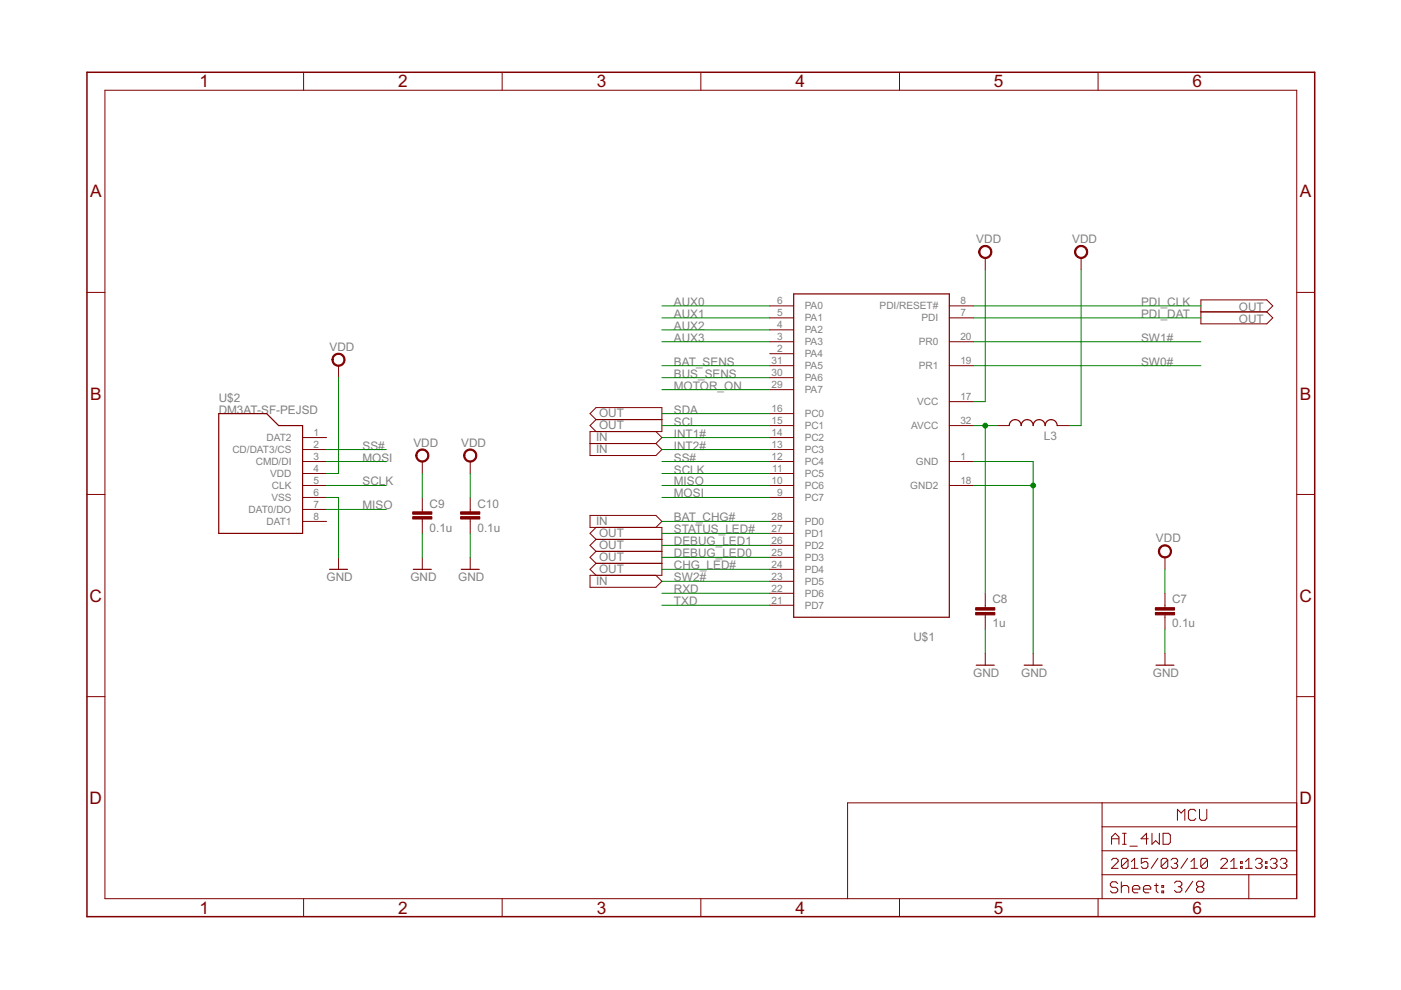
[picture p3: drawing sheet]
<svg xmlns="http://www.w3.org/2000/svg" width="297mm" height="210mm" viewBox="0 0 297 210" stroke-linecap="round" stroke-linejoin="round" font-family="sans-serif">
<g fill="none" stroke="#800000" stroke-width=".21">
<path d="M22.2 19.1h252.7v171.4h-252.7zM64.4 15.3v3.8M106.5 15.3v3.8M148.6 15.3v3.8M190.7 15.3v3.8M232.8 15.3v3.8M208.9 54.7v2.5M229.2 54.7v2.5M18.4 62h3.8M71.8 77.5v2.6M163.2 64.9h5.1M163.2 67.4h5.1"/>
<path d="M163.2 69.9h5.1M163.2 72.5h5.1M163.2 75h5.1M163.2 77.5h5.1M201.3 64.9h5.1M201.3 67.4h5.1M201.3 72.5h5.1M201.3 77.5h5.1M254.6 63.6h14l1.3 1.3-1.3 1.2 1.3 1.3-1.3 1.3h-14zM254.6 66.1h14M274.9 62h3.8M64.2 92.8h5"/>
<path d="M64.2 95.3h5M64.2 97.9h5M89.5 97.9v2.5M99.7 97.9v2.5M125.1 94h14M126.4 89l-1.3-1.3 1.3-1.3h13.9v5.1h-15.2v5.1h14l1.2-1.3-1.2-1.3M126.4 89h13.9M126.4 89l-1.3 1.2 1.3 1.3M139.1 91.5l1.2 1.3-1.2 1.2M163.2 80.1h5.1M163.2 82.6h5.1M163.2 87.7h5.1"/>
<path d="M163.2 90.2h5.1M163.2 92.8h5.1M163.2 95.3h5.1M163.2 97.9h5.1M201.3 90.2h5.1M201.3 97.9h5.1M201.3 85.2h5.1M211.4 90.2h2.6M224.1 90.2h2.6M18.4 104.8h3.8M64.2 100.4h5M64.2 102.9h5"/>
<path d="M64.2 105.5h5M64.2 110.6h5M64.2 108h5M71.8 118.2v2.5M89.5 105.5v3M89.5 110v3.1M89.5 118.2v2.5M99.7 105.5v3M99.7 110v3.1M99.7 118.2v2.5M126.4 116.9l-1.3 1.3 1.3 1.2M126.4 119.4h13.9"/>
<path d="M126.4 116.9h13.9M126.4 111.8l-1.3 1.3 1.3 1.3M126.4 114.4h13.9M126.4 114.4l-1.3 1.2 1.3 1.3M126.4 119.4l-1.3 1.3 1.3 1.3M139.1 111.8l1.2-1.2-1.2-1.3h-14v2.5h15.2v10.2h-15.2v2.5h14l1.2-1.2-1.2-1.3M163.2 100.4h5.1M163.2 102.9h5.1M163.2 105.5h5.1M163.2 110.6h5.1M163.2 113.1h5.1M163.2 115.6h5.1"/>
<path d="M163.2 118.2h5.1M201.3 102.9h5.1M247 118.2v2.5M274.9 104.8h3.8M163.2 120.7h5.1M163.2 123.3h5.1M163.2 125.8h5.1M163.2 128.3h5.1M208.9 125.8v3M208.9 130.4v3M208.9 138.5v2.5M219.1 138.5v2.5"/>
<path d="M247 125.8v3M247 130.4v3M247 138.5v2.5M18.4 147.7h3.8M274.9 147.7h3.8M233.7 170.2v20.3M233.7 175.3h41.2M235.7 179v-1.5l.8-.8 .7 .8v1.5M235.7 177.8h1.5M238 179h.8M238 176.7h.8M238.4 176.7v2.3"/>
<path d="M239.6 179.4h1.5M243.5 177.8h-1.6l1.2-1.1v2.3M244.2 176.7v2.3l.8-.8 .8 .8v-2.3M246.6 176.7h1.2l.3 .4v1.5l-.3 .4h-1.2zM249.6 173.9v-2.3l.8 .8 .8-.8v2.3M253.5 172l-.3-.4h-.8l-.4 .4v1.5l.4 .4h.8l.3-.4M254.3 171.6v1.9l.4 .4h.8l.4-.4v-1.9M274.9 170.2h-95.2v20.3M64.4 190.5v3.9M106.5 190.5v3.9M148.6 190.5v3.9M190.7 190.5v3.9"/>
<path d="M232.8 190.5v3.9M233.7 185.5h41.2M233.7 180.4h41.2M235.6 182.4l.4-.4h.7l.4 .4v.3l-1.5 1.4h1.5M237 187.3l-.4-.3h-.8l-.4 .3v.4l.4 .4h.8l.4 .4v.4l-.4 .4h-.8l-.4-.4M237.7 187v2.3M237.7 188.1l.4-.4h.8l.4 .4v1.2M239.2 182.4v1.3l-.4 .4h-.7l-.3-.4M239.2 182.4l-.4-.4h-.7l-.3 .4v1.3M239.2 182.4l-1.4 1.3M239.9 184.1h1.4M239.9 182.7l.7-.7v2.1"/>
<path d="M240.1 188.5h1.6v-.4l-.4-.4h-.8l-.4 .4v.8l.4 .4h.8M242.4 188.5h1.6v-.4l-.4-.4h-.8l-.4 .4v.8l.4 .4h.8M243.4 182h-1.4v1l.7-.3h.3l.4 .3v.7l-.4 .4h-.7l-.3-.4M244.8 187.7h.8M245.2 187.3v1.6l.4 .4M245.5 182l-1.4 2.1M246.3 187.7h.4v.4h-.4zM246.3 188.9h.4v.4h-.4zM247.6 182.4v1.3l-.4 .4h-.7l-.3-.4M247.6 182.4l-.4-.4h-.7l-.3 .4v1.3M247.6 182.4l-1.4 1.3M248.3 182.4l.3-.4h.7l.4 .4v.3l-.4 .3"/>
<path d="M249 183h.3M249 187.2l.4-.4h.8l.4 .4v.4l-.4 .4M249.3 183l.4 .4v.3l-.4 .4h-.7l-.3-.4M249.8 188h.4M250.2 188l.4 .4v.4l-.4 .4h-.8l-.4-.4M251.8 182l-1.4 2.1M252.5 184.1h1.4M252.5 182.7l.7-.7v2.1M252.9 186.8l-1.6 2.4M254.1 188l-.4-.4v-.4l.4-.4h.7l.4 .4v.4l-.4 .4M254.1 188h.7M254.1 188l-.4 .4v.4l.4 .4h.7l.4-.4v-.4l-.4-.4"/>
<path d="M256 182.4v1.3l-.3 .4h-.7l-.4-.4M256 182.4l-.3-.4h-.7l-.4 .4v1.3M256 182.4l-1.4 1.3M258.8 182.4l.4-.4h.7l.3 .4v.3l-1.4 1.4h1.4M260.9 184.1h1.4M260.9 182.7l.7-.7v2.1M263 183.7h.4v.4h-.4zM263 182.7h.4v.3h-.4zM264.1 182.7l.7-.7v2.1M264.1 184.1h1.4M264.8 185.5v5M266.2 182.4l.3-.4h.7l.4 .4v.3l-.4 .3"/>
<path d="M266.9 183h.3M267.2 183l.4 .4v.3l-.4 .4h-.7l-.3-.4M268.3 183.7h.3v.4h-.3zM268.3 182.7h.3v.3h-.3zM269.3 182.4l.4-.4h.7l.3 .4v.3l-.3 .3M270 183h.4M270.4 183l.3 .4v.3l-.3 .4h-.7l-.4-.4M271.4 182.4l.4-.4h.7l.3 .4v.3l-.3 .3M272.1 183h.4M272.5 183l.3 .4v.3l-.3 .4h-.7l-.4-.4"/>
</g>
<path d="M18.4 15.3h260.3v179.1h-260.3z" fill="none" stroke="#800000" stroke-width=".32"/>
<path d="M168.3 62.3h33v68.6h-33zM46.4 87.7h10.1l2.6 2.5h5.1v22.9h-17.8zM214 90.2a1.27 1.27 0 0 1 1.2-1.2 1.27 1.27 0 0 1 1.3 1.2 1.27 1.27 0 0 1 1.3-1.2 1.27 1.27 0 0 1 1.3 1.2 1.27 1.27 0 0 1 1.2-1.2 1.27 1.27 0 0 1 1.3 1.2 1.27 1.27 0 0 1 1.3-1.2 1.27 1.27 0 0 1 1.2 1.2M69.9 120.7h3.8M87.6 120.7h3.8M97.8 120.7h3.8M207 141h3.8M217.1 141h3.9M245.1 141h3.8" fill="none" stroke="#800000" stroke-width=".25"/>
<g fill="#800000" stroke="#800000" stroke-width=".21">
<path d="M207.9 52.5a1.4 1.4 0 0 1 2.2 .2 1.4 1.4 0 0 1-.8 2.1 1.4 1.4 0 0 1-1.8-1.4h.3a1.15 1.15 0 0 1 1.6-1.1 1.15 1.15 0 0 1 .2 2 1.15 1.15 0 0 1-1.8-.6v-.3h-.3z" fill-rule="evenodd"/>
<path d="M70.7 75.3a1.4 1.4 0 0 1 2.3 .2 1.4 1.4 0 0 1-.8 2.1 1.4 1.4 0 0 1-1.8-1.3h.2a1.14 1.14 0 0 1 1.7-1 1.14 1.14 0 0 1 .2 1.9 1.14 1.14 0 0 1-1.8-.6l-.1-.3h-.2z" fill-rule="evenodd"/>
<path d="M246 116a1.39 1.39 0 0 1 2.2 .2 1.39 1.39 0 0 1-.8 2 1.39 1.39 0 0 1-1.8-1.3h.3a1.15 1.15 0 0 1 1.6-1.1 1.15 1.15 0 0 1 .2 1.9 1.15 1.15 0 0 1-1.8-.5v-.3h-.3z" fill-rule="evenodd"/>
<path d="M88.5 95.6a1.4 1.4 0 0 1 2.2 .3 1.4 1.4 0 0 1-.8 2 1.4 1.4 0 0 1-1.8-1.3h.3a1.15 1.15 0 0 1 1.6-1.1 1.15 1.15 0 0 1 .3 1.9 1.15 1.15 0 0 1-1.9-.5v-.3h-.3z" fill-rule="evenodd"/>
<path d="M98.7 95.6a1.4 1.4 0 0 1 2.2 .3 1.4 1.4 0 0 1-.8 2 1.4 1.4 0 0 1-1.8-1.3h.3a1.15 1.15 0 0 1 1.6-1.1 1.15 1.15 0 0 1 .2 1.9 1.15 1.15 0 0 1-1.8-.5v-.3h-.3z" fill-rule="evenodd"/>
<path d="M228.2 52.5a1.4 1.4 0 0 1 2.2 .2 1.4 1.4 0 0 1-.8 2.1 1.4 1.4 0 0 1-1.8-1.4h.3a1.15 1.15 0 0 1 1.6-1.1 1.15 1.15 0 0 1 .3 2 1.15 1.15 0 0 1-1.9-.6v-.3h-.3z" fill-rule="evenodd"/>
</g>
<g fill="#800000" stroke="#800000" stroke-width=".21">
<path d="M245 129.9h4v.5h-4z"/>
<path d="M245 128.8h4v.5h-4z"/>
<path d="M206.9 129.9h4v.5h-4z"/>
<path d="M206.9 128.8h4v.5h-4z"/>
<path d="M87.5 109.5h4.1v.5h-4.1z"/>
<path d="M87.5 108.5h4.1v.5h-4.1z"/>
<path d="M97.7 109.5h4v.5h-4z"/>
<path d="M97.7 108.5h4v.5h-4z"/>
</g>
<g fill="none" stroke="#008000" stroke-width=".21">
<path d="M208.9 57.2v28h-2.5M229.2 57.2v33h-2.5M140.3 64.9h22.9M140.3 67.4h22.9M140.3 72.5h22.9M140.3 69.9h22.9M140.3 77.5h22.9M206.4 64.9h48.2M206.4 67.4h48.2M206.4 72.5h48.2M206.4 77.5h48.2M69.2 97.9h12.7"/>
<path d="M69.2 95.3h12.7M71.8 80.1v20.3h-2.6M140.3 90.2h22.9M140.3 87.7h22.9M140.3 97.9h22.9M140.3 95.3h22.9M140.3 92.8h22.9M140.3 82.6h22.9M140.3 80.1h22.9M206.4 90.2h5M206.4 97.9h12.7v40.6M208.9 90.2v35.6"/>
<path d="M69.2 105.5h2.6v12.7M69.2 102.9h12.7M69.2 108h12.7M89.5 100.4v5.1M89.5 113.1v5.1M99.7 100.4v5.1M99.7 113.1v5.1M140.3 100.4h22.9M140.3 102.9h22.9M140.3 105.5h22.9M140.3 110.6h22.9M140.3 113.1h22.9"/>
<path d="M140.3 115.6h22.9M140.3 118.2h22.9M206.4 102.9h12.7M140.3 120.7h22.9M140.3 125.8h22.9M140.3 128.3h22.9M140.3 123.3h22.9M208.9 133.4v5.1M247 120.7v5.1M247 133.4v5.1"/>
</g>
<g fill="#008000" stroke="#008000" stroke-width=".21">
<circle cx="219.1" cy="102.9" r=".51"/>
<circle cx="208.9" cy="90.2" r=".51"/>
</g>
<g font-size="4.1" fill="#800000">
<text x="42.3" y="18.5">1</text>
<text x="84.4" y="18.5">2</text>
<text x="126.5" y="18.5">3</text>
<text x="168.6" y="18.5">4</text>
<text x="210.7" y="18.5">5</text>
<text x="252.9" y="18.5">6</text>
<text x="19.1" y="41.9">A</text>
<text x="275.6" y="41.9">A</text>
<text x="19.1" y="84.7">B</text>
<text x="275.6" y="84.7">B</text>
<text x="19" y="127.6">C</text>
<text x="275.5" y="127.6">C</text>
<text x="19" y="170.4">D</text>
<text x="275.5" y="170.4">D</text>
<text x="42.3" y="193.7">1</text>
<text x="84.4" y="193.7">2</text>
<text x="126.5" y="193.7">3</text>
<text x="168.6" y="193.7">4</text>
<text x="210.7" y="193.7">5</text>
<text x="252.9" y="193.7">6</text>
</g>
<g font-size="2.8" fill="#808080">
<text x="207" y="51.5">VDD</text>
<text x="227.3" y="51.5">VDD</text>
<text x="142.9" y="64.8">AUX0</text>
<text x="241.9" y="64.8">PDI_CLK</text>
<text x="262.7" y="65.9">OUT</text>
<text x="142.9" y="67.4">AUX1</text>
<text x="142.9" y="69.9">AUX2</text>
<text x="241.9" y="67.4">PDI_DAT</text>
<text x="262.7" y="68.4">OUT</text>
<text x="69.9" y="74.4">VDD</text>
<text x="142.9" y="72.5">AUX3</text>
<text x="142.9" y="77.5">BAT_SENS</text>
<text x="241.9" y="72.5">SW1#</text>
<text x="241.9" y="77.5">SW0#</text>
<text x="142.9" y="82.6">MOTOR_ON</text>
<text x="142.9" y="80.1">BUS_SENS</text>
<text x="46.4" y="87.7">DM3AT-SF-PEJSD</text>
<text x="46.4" y="85.2">U$2</text>
<text x="127" y="88.5">OUT</text>
<text x="142.9" y="87.7">SDA</text>
<text x="76.8" y="95.3">SS#</text>
<text x="87.6" y="94.7">VDD</text>
<text x="97.8" y="94.7">VDD</text>
<text x="126.4" y="93.5">IN</text>
<text x="127" y="91">OUT</text>
<text x="142.9" y="90.2">SCL</text>
<text x="142.9" y="92.8">INT1#</text>
<text x="142.9" y="95.3">INT2#</text>
<text x="221.3" y="93.3">L3</text>
<text x="76.8" y="97.9">MOSI</text>
<text x="126.4" y="96.1">IN</text>
<text x="142.9" y="97.9">SS#</text>
<text x="142.9" y="100.4">SCLK</text>
<text x="76.8" y="102.9">SCLK</text>
<text x="91.1" y="107.6">C9</text>
<text x="101.2" y="107.6">C10</text>
<text x="142.9" y="102.9">MISO</text>
<text x="142.9" y="105.5">MOSI</text>
<text x="76.8" y="108">MISO</text>
<text x="91.1" y="112.7">0.1u</text>
<text x="101.2" y="112.7">0.1u</text>
<text x="126.4" y="111.3">IN</text>
<text x="127" y="113.9">OUT</text>
<text x="142.9" y="110.6">BAT_CHG#</text>
<text x="142.9" y="113.1">STATUS_LED#</text>
<text x="127" y="118.9">OUT</text>
<text x="127" y="116.4">OUT</text>
<text x="142.9" y="115.6">DEBUG_LED1</text>
<text x="142.9" y="118.2">DEBUG_LED0</text>
<text x="245.1" y="115">VDD</text>
<text x="69.2" y="123.3">GND</text>
<text x="87" y="123.3">GND</text>
<text x="97.2" y="123.3">GND</text>
<text x="126.4" y="124">IN</text>
<text x="127" y="121.5">OUT</text>
<text x="142.9" y="120.7">CHG_LED#</text>
<text x="142.9" y="125.8">RXD</text>
<text x="142.9" y="123.3">SW2#</text>
<text x="142.9" y="128.3">TXD</text>
<text x="210.4" y="127.9">C8</text>
<text x="248.5" y="127.9">C7</text>
<text x="193.7" y="135.9">U$1</text>
<text x="210.4" y="133">1u</text>
<text x="248.5" y="133">0.1u</text>
<text x="206.4" y="143.6">GND</text>
<text x="216.5" y="143.6">GND</text>
<text x="244.5" y="143.6">GND</text>
</g>
<g font-size="2.4" fill="#808080">
<text x="164.7" y="64.5">6</text>
<text x="170.6" y="65.6">PA0</text>
<text x="186.5" y="65.6">PDI/RESET#</text>
<text x="203.6" y="64.5">8</text>
<text x="164.7" y="67">5</text>
<text x="164.7" y="69.6">4</text>
<text x="170.6" y="68.1">PA1</text>
<text x="170.6" y="70.7">PA2</text>
<text x="195.4" y="68.1">PDI</text>
<text x="203.6" y="67">7</text>
<text x="163.6" y="77.2">31</text>
<text x="164.7" y="72.1">3</text>
<text x="164.7" y="74.6">2</text>
<text x="170.6" y="73.2">PA3</text>
<text x="170.6" y="75.8">PA4</text>
<text x="194.8" y="73.2">PR0</text>
<text x="203.6" y="72.1">20</text>
<text x="203.6" y="77.2">19</text>
<text x="163.6" y="79.7">30</text>
<text x="163.6" y="82.3">29</text>
<text x="170.6" y="78.3">PA5</text>
<text x="170.6" y="80.8">PA6</text>
<text x="170.6" y="83.4">PA7</text>
<text x="194.8" y="78.3">PR1</text>
<text x="163.6" y="87.3">16</text>
<text x="163.6" y="89.9">15</text>
<text x="170.6" y="88.5">PC0</text>
<text x="194.4" y="85.9">VCC</text>
<text x="203.6" y="84.8">17</text>
<text x="203.6" y="89.9">32</text>
<text x="56.5" y="93.5">DAT2</text>
<text x="66.5" y="92.4">1</text>
<text x="66.5" y="95">2</text>
<text x="163.6" y="92.4">14</text>
<text x="163.6" y="95">13</text>
<text x="170.6" y="91">PC1</text>
<text x="170.6" y="93.5">PC2</text>
<text x="193.2" y="91">AVCC</text>
<text x="49.3" y="96.1">CD/DAT3/CS</text>
<text x="54.2" y="98.6">CMD/DI</text>
<text x="57.3" y="101.2">VDD</text>
<text x="66.5" y="97.5">3</text>
<text x="66.5" y="100">4</text>
<text x="163.6" y="97.5">12</text>
<text x="163.7" y="100">11</text>
<text x="170.6" y="96.1">PC3</text>
<text x="170.6" y="98.6">PC4</text>
<text x="170.6" y="101.2">PC5</text>
<text x="194.2" y="98.6">GND</text>
<text x="203.6" y="97.5">1</text>
<text x="57.6" y="106.2">VSS</text>
<text x="57.7" y="103.7">CLK</text>
<text x="66.5" y="102.6">5</text>
<text x="66.5" y="105.1">6</text>
<text x="66.5" y="107.7">7</text>
<text x="163.6" y="102.6">10</text>
<text x="164.7" y="105.1">9</text>
<text x="170.6" y="103.7">PC6</text>
<text x="170.6" y="106.2">PC7</text>
<text x="193" y="103.7">GND2</text>
<text x="203.6" y="102.6">18</text>
<text x="52.7" y="108.8">DAT0/DO</text>
<text x="56.5" y="111.3">DAT1</text>
<text x="66.5" y="110.2">8</text>
<text x="163.6" y="110.2">28</text>
<text x="163.6" y="112.7">27</text>
<text x="170.6" y="111.3">PD0</text>
<text x="170.6" y="113.9">PD1</text>
<text x="163.6" y="115.3">26</text>
<text x="163.6" y="117.8">25</text>
<text x="170.6" y="116.4">PD2</text>
<text x="170.6" y="118.9">PD3</text>
<text x="163.6" y="120.4">24</text>
<text x="163.6" y="122.9">23</text>
<text x="163.6" y="125.4">22</text>
<text x="170.6" y="121.5">PD4</text>
<text x="170.6" y="124">PD5</text>
<text x="163.6" y="128">21</text>
<text x="170.6" y="126.6">PD6</text>
<text x="170.6" y="129.1">PD7</text>
</g>
</svg>
